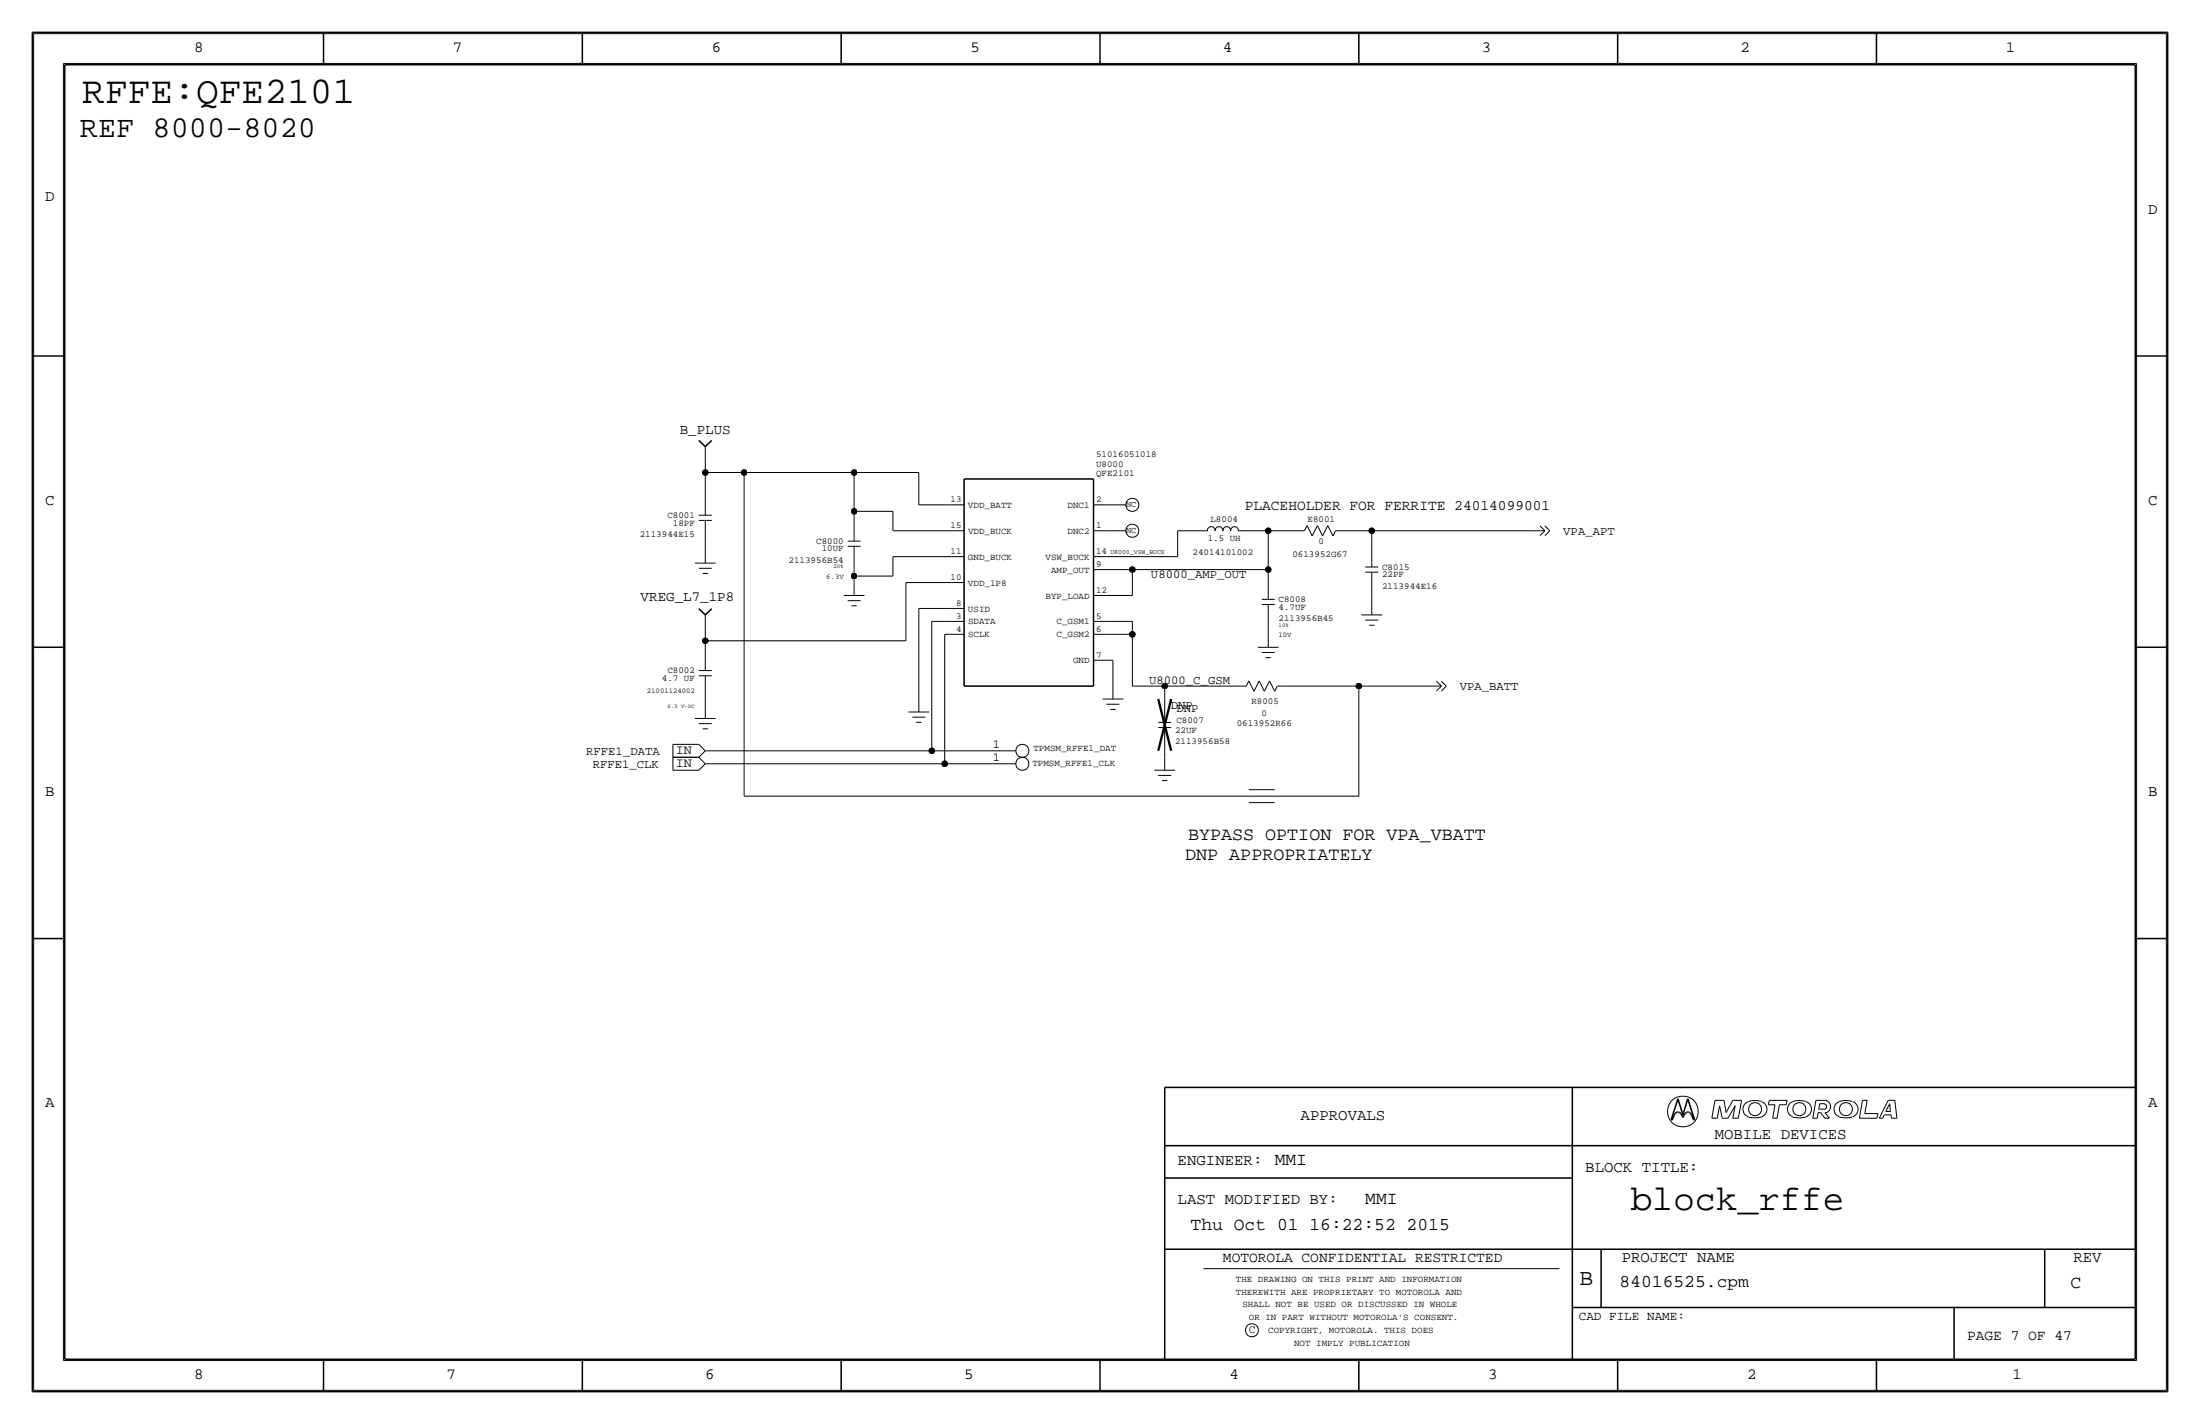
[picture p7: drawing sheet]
<svg xmlns="http://www.w3.org/2000/svg" width="432mm" height="279mm" viewBox="0 0 432 279" stroke-linecap="round" stroke-linejoin="round" font-family="sans-serif">
<g fill="none" stroke="#000" stroke-width=".2">
<path d="M6.6 6.6h418.6zM6.6 6.6v266.2zM12.4 12.4v254.6zM12.4 12.4h407zM419.4 12.4v254.6zM425.2 6.6v266.2zM138.4 92.7h7.6zM138.4 90.2v2.5zM138.4 92.7v3.8zM138.4 96.5v4.6zM138.4 87.6v2.6zM146 92.7v63.5z"/>
<path d="M146.1 92.7h21.5zM167.6 92.7h12.7zM167.6 92.7v7.6zM180.3 92.7v6.4zM180.3 99.1h6.4zM186.7 99.1h2.5zM214.6 99.1h2.6zM217.2 99.1h1.2zM218.4 99.1h2.6zM136.4 110.5h4.1zM137.2 101.1h2.5zM137.2 111.5h2.5z"/>
<path d="M137.2 102.1h2.5zM137.9 112.5h1zM138.4 106.7v1.2zM138.4 108v2.5zM138.4 102.1v4.6zM165.6 116.8h4.1zM166.4 117.9h2.5zM166.4 107.2h2.5zM166.4 106.2h2.5zM167.1 118.9h1zM167.6 100.3h7.7zM167.6 100.3v1.3z"/>
<path d="M167.6 113h7.7zM167.6 111.8v1.2zM167.6 113v1.3zM167.6 114.3v2.5zM167.6 107.2v4.6zM167.6 101.6v4.6zM175.3 100.3v3.8zM175.3 104.1h11.4zM175.3 109.2v3.8zM175.3 109.2h11.4zM177.8 114.3v11.4zM177.8 114.3h8.9z"/>
<path d="M180.3 119.4h6.4zM180.3 119.4v17.8zM186.7 104.1h2.5zM186.7 119.4h2.5zM186.7 114.3h2.5zM186.7 109.2h2.5zM214.6 116.8h2.6zM214.6 104.1h2.6zM214.6 109.2h2.6zM214.6 111.8h2.6zM217.2 116.8h5zM217.2 109.2h13.9z"/>
<path d="M217.2 104.1h1.2zM217.2 111.8h5zM218.4 104.1h2.6zM222.2 111.8h26.7zM222.2 111.8v5zM231.1 104.1v5.1zM231.1 104.1h3.9zM234.9 104.1h2.1zM237 104.2a.75 .75 0 0 1 .7-.9 .75 .75 0 0 1 .8 .9M238.5 104.2a.75 .75 0 0 1 .7-.9 .75 .75 0 0 1 .8 .9M240 104.2a.75 .75 0 0 1 .8-.9 .75 .75 0 0 1 .7 .9M241.6 104.2a.75 .75 0 0 1 .7-.9 .75 .75 0 0 1 .7 .9"/>
<path d="M243.1 104.1h2zM245.1 104.1h3.8zM247.6 118.6h2.6zM247.7 117.6h2.5zM248.9 104.1h5.1zM248.9 104.1v7.7zM248.9 111.8v1.2zM248.9 118.6v4.6zM248.9 113v4.6zM254 104.1h2zM256.5 103.1l-.5 1zM256.5 103.1l1.1 2.1z"/>
<path d="M258.6 103.1l-1 2.1zM258.6 103.1l1 2.1zM260.6 103.1l1 2.1zM260.6 103.1l-1 2.1zM262.1 104.1l-.5 1.1zM262.1 104.1h2.1zM264.2 104.1h5zM268 112.3h2.5zM268 111.3h2.5zM269.2 116.8v1.3zM269.2 104.1h31.8zM269.2 104.1v2.6z"/>
<path d="M269.2 118.1v2.6zM269.2 112.3v4.5zM269.2 106.7v4.6zM301 104.1h2.2zM302.3 105.1l.9-1zM302.3 103.2l.9 .9zM303.2 103.2l1 .9zM303.2 105.1l1-1zM137.2 131.6h2.5zM137.2 132.6h2.5zM138.4 137.2v1.2zM138.4 123.2v2.5z"/>
<path d="M138.4 125.7v1.3zM138.4 138.4v2.6zM138.4 132.6v4.6zM138.4 127v4.6zM138.4 120.7v2.5zM138.4 125.7h39.4zM178.3 139.7h4.1zM180.3 137.2v2.5zM182.9 121.9h3.8zM182.9 121.9v25.4zM185.4 124.5v25.4zM185.4 124.5h1.3z"/>
<path d="M186.7 124.5h2.5zM186.7 121.9h2.5zM214.6 129.5h2.6zM214.6 124.5h2.6zM214.6 121.9h2.6zM216.4 137.2h4.1zM217.2 129.5h1.2zM217.2 121.9h5zM217.2 138.2h2.5zM217.2 124.5h5zM217.9 139.2h1zM218.4 129.5v5.1z"/>
<path d="M218.4 134.6v2.6zM222.2 121.9v2.6zM222.2 124.5v10.1zM222.2 134.6h6.4zM228.6 134.6h14zM228.6 134.6v2.6zM228.6 137.2v4.5zM242.6 134.6h2zM245.1 133.6l-.5 1zM245.1 133.6l1 2zM246.9 127h4.1zM247.1 133.6l-1 2z"/>
<path d="M247.1 133.6l1.1 2zM247.7 128h2.5zM248.4 129h1zM248.9 123.2v1.3zM248.9 124.5v2.5zM249.2 133.6l-1 2zM249.2 133.6l1 2zM250.7 134.6l-.5 1zM250.7 134.6h2zM252.7 134.6h14zM266.7 134.6v21.6zM266.7 134.6h14z"/>
<path d="M267.2 120.7h4.1zM268 121.7h2.5zM268.7 122.7h1zM280.7 134.6h2.2zM281.9 133.7l1 .9zM281.9 135.6l1-1zM282.9 135.6l1-1zM282.9 133.7l1 .9zM132.1 148.6h5.1zM132.1 148.6v2.5zM132.1 151.1h5.1zM132.1 146h5.1z"/>
<path d="M132.1 146.1v2.5zM136.4 141h4.1zM137.2 148.6l1.2 1.3zM137.2 146l1.2 1.3zM137.2 142h2.5zM137.9 143h1zM138.4 149.9l-1.2 1.2zM138.4 147.3l-1.2 1.3zM138.4 149.9h1.3zM138.4 147.3h1.3zM139.7 147.3h43.2zM139.7 149.9h45.7z"/>
<path d="M146 156.2h99.1zM179.1 140.7h2.5zM179.8 141.7h1zM182.9 147.3h13.9zM185.4 149.9h11.4zM196.8 149.9h2.6zM196.8 147.3h2.6zM226.6 151.1h4zM227.3 152.1h2.6zM227.3 141.7h2.6zM227.3 142.7h2.6zM228.1 153.2h1z"/>
<path d="M228.6 147.3v1.3zM228.6 148.6v2.5zM228.6 142.7v4.6zM245.1 156.2h5.1zM245.1 154.9h5.1zM245.1 157.5h5.1zM250.2 156.2h16.5zM336 219.4h1.1zM336.6 215.9h1.8zM336.6 215.9l-.6 3.5zM337.5 217l-.4 2.4zM337.5 217l.5 2.4z"/>
<path d="M338 219.4h1.1zM338.4 215.9l.4 2.4zM340.1 219.4h1.1zM340.1 215.9h1.7zM340.1 215.9l-1.3 2.4zM340.6 217l-1.5 2.4zM340.6 217l-.5 2.4zM341.8 215.9l-.6 3.5zM343.1 216.2a1.6 1.6 0 0 0-1 1.5 1.6 1.6 0 0 0 1.1 1.5M345.7 216.1h-.2a4 4 0 0 0-2.3 .1M345.7 216.2a1.59 1.59 0 0 1 1.1 1.5 1.59 1.59 0 0 1-1.1 1.5l-1.4 .1-1.1-.1M347.1 216.8h1.3z"/>
<path d="M347.3 215.9l-.2 .9zM347.3 215.9h3.5zM347.9 219.4h.9zM348.4 216.8l-.5 2.6zM349.2 216.8l-.4 2.6zM349.2 216.8h1.4zM350.8 215.9l-.2 .9zM354.4 216.1a3.1 3.1 0 0 0-3.3 .7 1.62 1.62 0 0 0 .8 2.4M354.4 219.2l-1.4 .1-1.1-.1M354.5 216.2a1.59 1.59 0 0 1 1 1.5 1.59 1.59 0 0 1-1 1.5M355.8 219.4h.9zM356.4 215.9l-.6 3.5z"/>
<path d="M356.4 215.9h2.2zM356.9 218.3l-.2 1.1zM356.9 218.3h.4zM357 217.6h1.2zM357.2 216.6l-.2 1zM357.2 216.6h1zM357.3 218.3l.9 1.1zM358.1 216.7a.5 .5 0 0 1 .4 .4 .5 .5 0 0 1-.4 .5M358.2 219.4h.9zM358.2 218.3l.9 1.1zM358.2 218.3h.4zM358.5 216a1.24 1.24 0 0 1 .8 1.1 1.24 1.24 0 0 1-.8 1.2"/>
<path d="M363.5 216.1a3.1 3.1 0 0 0-3.3 .7 1.62 1.62 0 0 0 .8 2.4M363.6 219.2l-1.4 .1-1.2-.1M363.6 216.2a1.59 1.59 0 0 1 1.1 1.5 1.59 1.59 0 0 1-1.1 1.5M364.9 219.4h3.5zM365.6 215.9l-.7 3.5zM365.6 215.9h.9zM366 218.5h2.6zM366.5 215.9l-.5 2.6zM368.6 218.5l-.2 .9zM368.9 219.4h.6zM369.8 218.7h1.3zM369.8 218.7l-.3 .7z"/>
<path d="M370.1 218.1h.9zM370.6 215.9l-1.7 3.5zM370.6 215.9h1.3zM370.9 216.6l-.8 1.5zM370.9 216.6l.1 1.5zM371.1 218.7l.1 .7zM371.2 219.4h1.1zM371.9 215.9l.4 3.5zM236.2 248.9h69.9zM6.6 272.8h418.6zM12.4 267h407z"/>
<circle cx="222.2" cy="99.1" r="1.28"/>
<circle cx="222.2" cy="104.2" r="1.28"/>
<circle cx="200.7" cy="147.3" r="1.28"/>
<circle cx="200.7" cy="149.9" r="1.28"/>
<circle cx="330.3" cy="218.1" r="3"/>
<circle cx="344.5" cy="217.6" r="1.28"/>
<circle cx="353.2" cy="217.6" r="1.28"/>
<circle cx="362.3" cy="217.6" r="1.28"/>
<circle cx="245.7" cy="261" r="1.28"/>
</g>
<g fill="#000" stroke="#000" stroke-width=".2">
<circle cx="138.4" cy="92.7" r=".56"/>
<circle cx="146" cy="92.7" r=".56"/>
<circle cx="167.6" cy="92.7" r=".56"/>
<circle cx="167.6" cy="100.3" r=".56"/>
<circle cx="167.6" cy="113" r=".56"/>
<circle cx="222.2" cy="111.8" r=".56"/>
<circle cx="248.9" cy="111.8" r=".56"/>
<circle cx="248.9" cy="104.1" r=".56"/>
<circle cx="269.2" cy="104.1" r=".56"/>
<circle cx="138.4" cy="125.7" r=".56"/>
<circle cx="222.2" cy="124.5" r=".56"/>
<circle cx="228.6" cy="134.6" r=".56"/>
<circle cx="266.7" cy="134.6" r=".56"/>
<circle cx="182.9" cy="147.3" r=".56"/>
<circle cx="185.4" cy="149.9" r=".56"/>
</g>
<g fill="none" stroke="#000" stroke-width=".3">
<path d="M6.3 6.4v266.7zM6.4 6.4h419zM12.7 12.7h406.4zM12.7 12.7v254zM63.5 6.4v6.3zM114.3 6.4v6.3zM165.1 6.4v6.3zM215.9 6.3v6.4zM266.7 6.4v6.3zM317.5 6.4v6.3zM368.3 6.4v6.3zM419.1 12.7v254z"/>
<path d="M425.4 6.4v266.7zM6.3 69.8h6.4zM419.1 69.8h6.3zM137.2 86.4l1.2 1.2zM138.4 87.6l1.3-1.2zM189.2 94v40.6zM189.2 94h25.4zM214.6 94v40.6zM137.2 119.4l1.2 1.3zM6.3 127h6.4zM138.4 120.7l1.3-1.3zM189.2 134.6h25.4z"/>
<path d="M419.1 127h6.3zM6.3 184.1h6.4zM419.1 184.1h6.3zM228.6 213.4v53.3zM228.6 213.4h190.5zM308.6 213.4v53.3zM328 219.7h.2zM328.4 219.4l-.2 .3zM328.6 218.8l-.2 .6zM328.8 218.5l-.2 .3zM329 218.3l.2-.1zM329 218.3l-.2 .2z"/>
<path d="M329.2 218.2h.2zM329.3 215.6l-1.3 4.1zM329.3 215.6l1 3.1zM329.4 218.2l.2 .1zM329.6 218.3l.3 .2zM329.9 218.5l.2 .3zM330.1 218.8l.2 .5zM330.5 218.8l-.2 .5zM330.8 218.5l-.3 .3zM331 218.3l-.2 .2zM331 218.3l.2-.1zM331.2 218.2h.2z"/>
<path d="M331.3 215.6l1.3 4.1zM331.3 215.6l-1 3.1zM331.4 218.2l.2 .1zM331.6 218.3l.2 .2zM331.8 218.5l.2 .3zM332 218.8l.3 .6zM332.3 219.4l.1 .3zM332.4 219.7h.2zM228.6 231.1h80zM228.6 224.8h190.5zM228.6 245.1h190.5zM308.6 256.5h110.5z"/>
<path d="M314.2 245.1v11.4zM383.5 256.5v10.2zM401.3 245.1v11.4zM6.4 273h419zM12.7 266.7h406.4zM63.5 266.7v6.4zM114.3 266.7v6.4zM165.1 266.7v6.4zM215.9 266.7v6.3zM266.7 266.7v6.4zM317.5 266.7v6.4zM368.3 266.7v6.4z"/>
</g>
<path d="M227.3 137.2l2.6 10.1zM229.9 137.2l-2.6 10.1z" fill="none" stroke="#000" stroke-width=".45"/>
<text font-size="7.4" x="16.2" y="20.2">RFFE:QFE2101</text>
<text font-size="7" x="320" y="237.5">block_rffe</text>
<text font-size="5.9" x="15.7" y="26.9">REF 8000-8020</text>
<text font-size="4.5" x="310" y="252.1">B</text>
<g font-size="3.6">
<text x="233.2" y="164.8">BYPASS OPTION FOR VPA_VBATT</text>
<text x="232.6" y="168.8">DNP APPROPRIATELY</text>
</g>
<g font-size="3.5">
<text x="250.2" y="228.6">MMI</text>
<text x="268" y="236.2">MMI</text>
<text x="233.7" y="241.3">Thu Oct 01 16:22:52 2015</text>
<text x="317.9" y="252.6">84016525.cpm</text>
<text x="406.4" y="252.7">C</text>
</g>
<g font-size="3.1">
<text x="38.1" y="10.2">8</text>
<text x="88.9" y="10.2">7</text>
<text x="139.7" y="10.2">6</text>
<text x="190.5" y="10.2">5</text>
<text x="240" y="10.2">4</text>
<text x="290.8" y="10.2">3</text>
<text x="341.6" y="10.2">2</text>
<text x="393.7" y="10.2">1</text>
<text x="8.9" y="39.4">D</text>
<text x="421.6" y="41.9">D</text>
<text x="8.9" y="99.1">C</text>
<text x="421.6" y="99.1">C</text>
<text x="8.9" y="156.2">B</text>
<text x="421.6" y="156.2">B</text>
<text x="8.9" y="217.2">A</text>
<text x="255.3" y="219.7">APPROVALS</text>
<text x="421.6" y="217.2">A</text>
<text x="336.5" y="223.5">MOBILE DEVICES</text>
<text x="231.1" y="228.6">ENGINEER:</text>
<text x="311.2" y="229.9">BLOCK TITLE:</text>
<text x="231.1" y="236.2">LAST MODIFIED BY:</text>
<text x="318.3" y="247.5">PROJECT NAME</text>
<text x="407" y="247.6">REV</text>
<text x="38.1" y="270.5">8</text>
<text x="87.6" y="270.5">7</text>
<text x="138.4" y="270.5">6</text>
<text x="189.2" y="270.5">5</text>
<text x="241.3" y="270.5">4</text>
<text x="292.1" y="270.5">3</text>
<text x="342.9" y="270.5">2</text>
<text x="395" y="270.5">1</text>
</g>
<g font-size="2.9">
<text x="244.3" y="100">PLACEHOLDER FOR FERRITE 24014099001</text>
<text x="240" y="247.6">MOTOROLA CONFIDENTIAL RESTRICTED</text>
<text x="386.1" y="262.9">PAGE 7 OF 47</text>
</g>
<g font-size="2.8">
<text x="133.4" y="85.1">B_PLUS</text>
<text x="125.7" y="117.9">VREG_L7_1P8</text>
</g>
<g font-size="2.6">
<text x="132.6" y="148">IN</text>
<text x="132.6" y="150.6">IN</text>
</g>
<text font-size="2.5" x="309.9" y="259.1">CAD FILE NAME:</text>
<g font-size="2.4">
<text x="306.8" y="104.9">VPA_APT</text>
<text x="225.9" y="113.5">U8000_AMP_OUT</text>
<text x="225.6" y="134.1">U8000_C_GSM</text>
<text x="286.5" y="135.4">VPA_BATT</text>
<text x="229.8" y="139.1">DNP</text>
<text x="230.9" y="139.7">DNP</text>
<text x="115.1" y="148.1">RFFE1_DATA</text>
<text x="194.9" y="149.4">1</text>
<text x="194.9" y="146.8">1</text>
<text x="116.3" y="150.6">RFFE1_CLK</text>
</g>
<text font-size="2.3" x="245.1" y="261.6">C</text>
<g font-size="1.8">
<text x="215.1" y="89.7">51016051018</text>
<text x="215.1" y="93.5">QFE2101</text>
<text x="215.1" y="91.6">U8000</text>
<text x="131" y="101.6">C8001</text>
<text x="186.6" y="98.6">13</text>
<text x="190" y="99.7">VDD_BATT</text>
<text x="209.5" y="99.7">DNC1</text>
<text x="215.1" y="98.6">2</text>
<text x="125.6" y="105.4">2113944E15</text>
<text x="132.1" y="103.1">18PF</text>
<text x="160.2" y="106.7">C8000</text>
<text x="186.6" y="103.6">15</text>
<text x="190" y="104.7">VDD_BUCK</text>
<text x="209.5" y="104.8">DNC2</text>
<text x="215.1" y="103.6">1</text>
<text x="237" y="106.2">1.5 UH</text>
<text x="237.6" y="102.4">L8004</text>
<text x="256.6" y="102.5">E8001</text>
<text x="258.8" y="106.8">0</text>
<text x="154.8" y="110.5">2113956B54</text>
<text x="161.3" y="108.2">10UF</text>
<text x="186.6" y="113.8">10</text>
<text x="186.6" y="108.7">11</text>
<text x="190" y="109.8">GND_BUCK</text>
<text x="205.2" y="109.8">VSW_BUCK</text>
<text x="206.3" y="112.4">AMP_OUT</text>
<text x="215.1" y="108.7">14</text>
<text x="215.1" y="111.3">9</text>
<text x="234.1" y="109">24014101002</text>
<text x="253.7" y="109.2">0613952G67</text>
<text x="271.3" y="113.3">22PF</text>
<text x="271.3" y="111.8">C8015</text>
<text x="187.6" y="118.9">8</text>
<text x="190" y="114.9">VDD_1P8</text>
<text x="190" y="120">USID</text>
<text x="205.2" y="117.5">BYP_LOAD</text>
<text x="215.1" y="116.3">12</text>
<text x="251" y="119.6">4.7UF</text>
<text x="251" y="118.1">C8008</text>
<text x="271.3" y="115.6">2113944E16</text>
<text x="187.6" y="121.4">3</text>
<text x="187.6" y="124">4</text>
<text x="190" y="122.5">SDATA</text>
<text x="190" y="125.1">SCLK</text>
<text x="207.4" y="125.1">C_GSM2</text>
<text x="207.4" y="122.5">C_GSM1</text>
<text x="215.1" y="124">6</text>
<text x="215.1" y="121.4">5</text>
<text x="251" y="121.9">2113956B45</text>
<text x="210.6" y="130.1">GND</text>
<text x="215.1" y="129">7</text>
<text x="129.9" y="133.6">4.7 UF</text>
<text x="131" y="132.1">C8002</text>
<text x="230.6" y="143.8">22UF</text>
<text x="230.9" y="141.9">C8007</text>
<text x="242.7" y="142.4">0613952R66</text>
<text x="245.6" y="138.2">R8005</text>
<text x="247.6" y="140.6">0</text>
<text x="202.8" y="147.3">TPMSM_RFFE1_DAT</text>
<text x="230.6" y="146">2113956B58</text>
<text x="202.6" y="150.3">TPMSM_RFFE1_CLK</text>
<text x="242.6" y="251.5">THE DRAWING ON THIS PRINT AND INFORMATION</text>
<text x="242.6" y="254">THEREWITH ARE PROPRIETARY TO MOTOROLA AND</text>
<text x="243.8" y="256.5">SHALL NOT BE USED OR DISCUSSED IN WHOLE</text>
<text x="245.1" y="259.1">OR IN PART WITHOUT MOTOROLA'S CONSENT.</text>
<text x="248.9" y="261.6">COPYRIGHT, MOTOROLA. THIS DOES</text>
<text x="254" y="264.2">NOT IMPLY PUBLICATION</text>
</g>
<g font-size="1.7">
<text x="221" y="99.5">NC</text>
<text x="221" y="104.5">NC</text>
</g>
<g font-size="1.4">
<text x="162.2" y="113.5">6.3V</text>
<text x="251" y="125">10V</text>
<text x="127" y="135.9">21001124002</text>
</g>
<text font-size="1.3" x="217.9" y="108.7">U8000_VSW_BUCK</text>
<g font-size="1.1">
<text x="163.6" y="111.5">20%</text>
<text x="251" y="122.9">10%</text>
<text x="131" y="138.9">6.3 V-DC</text>
</g>
</svg>
